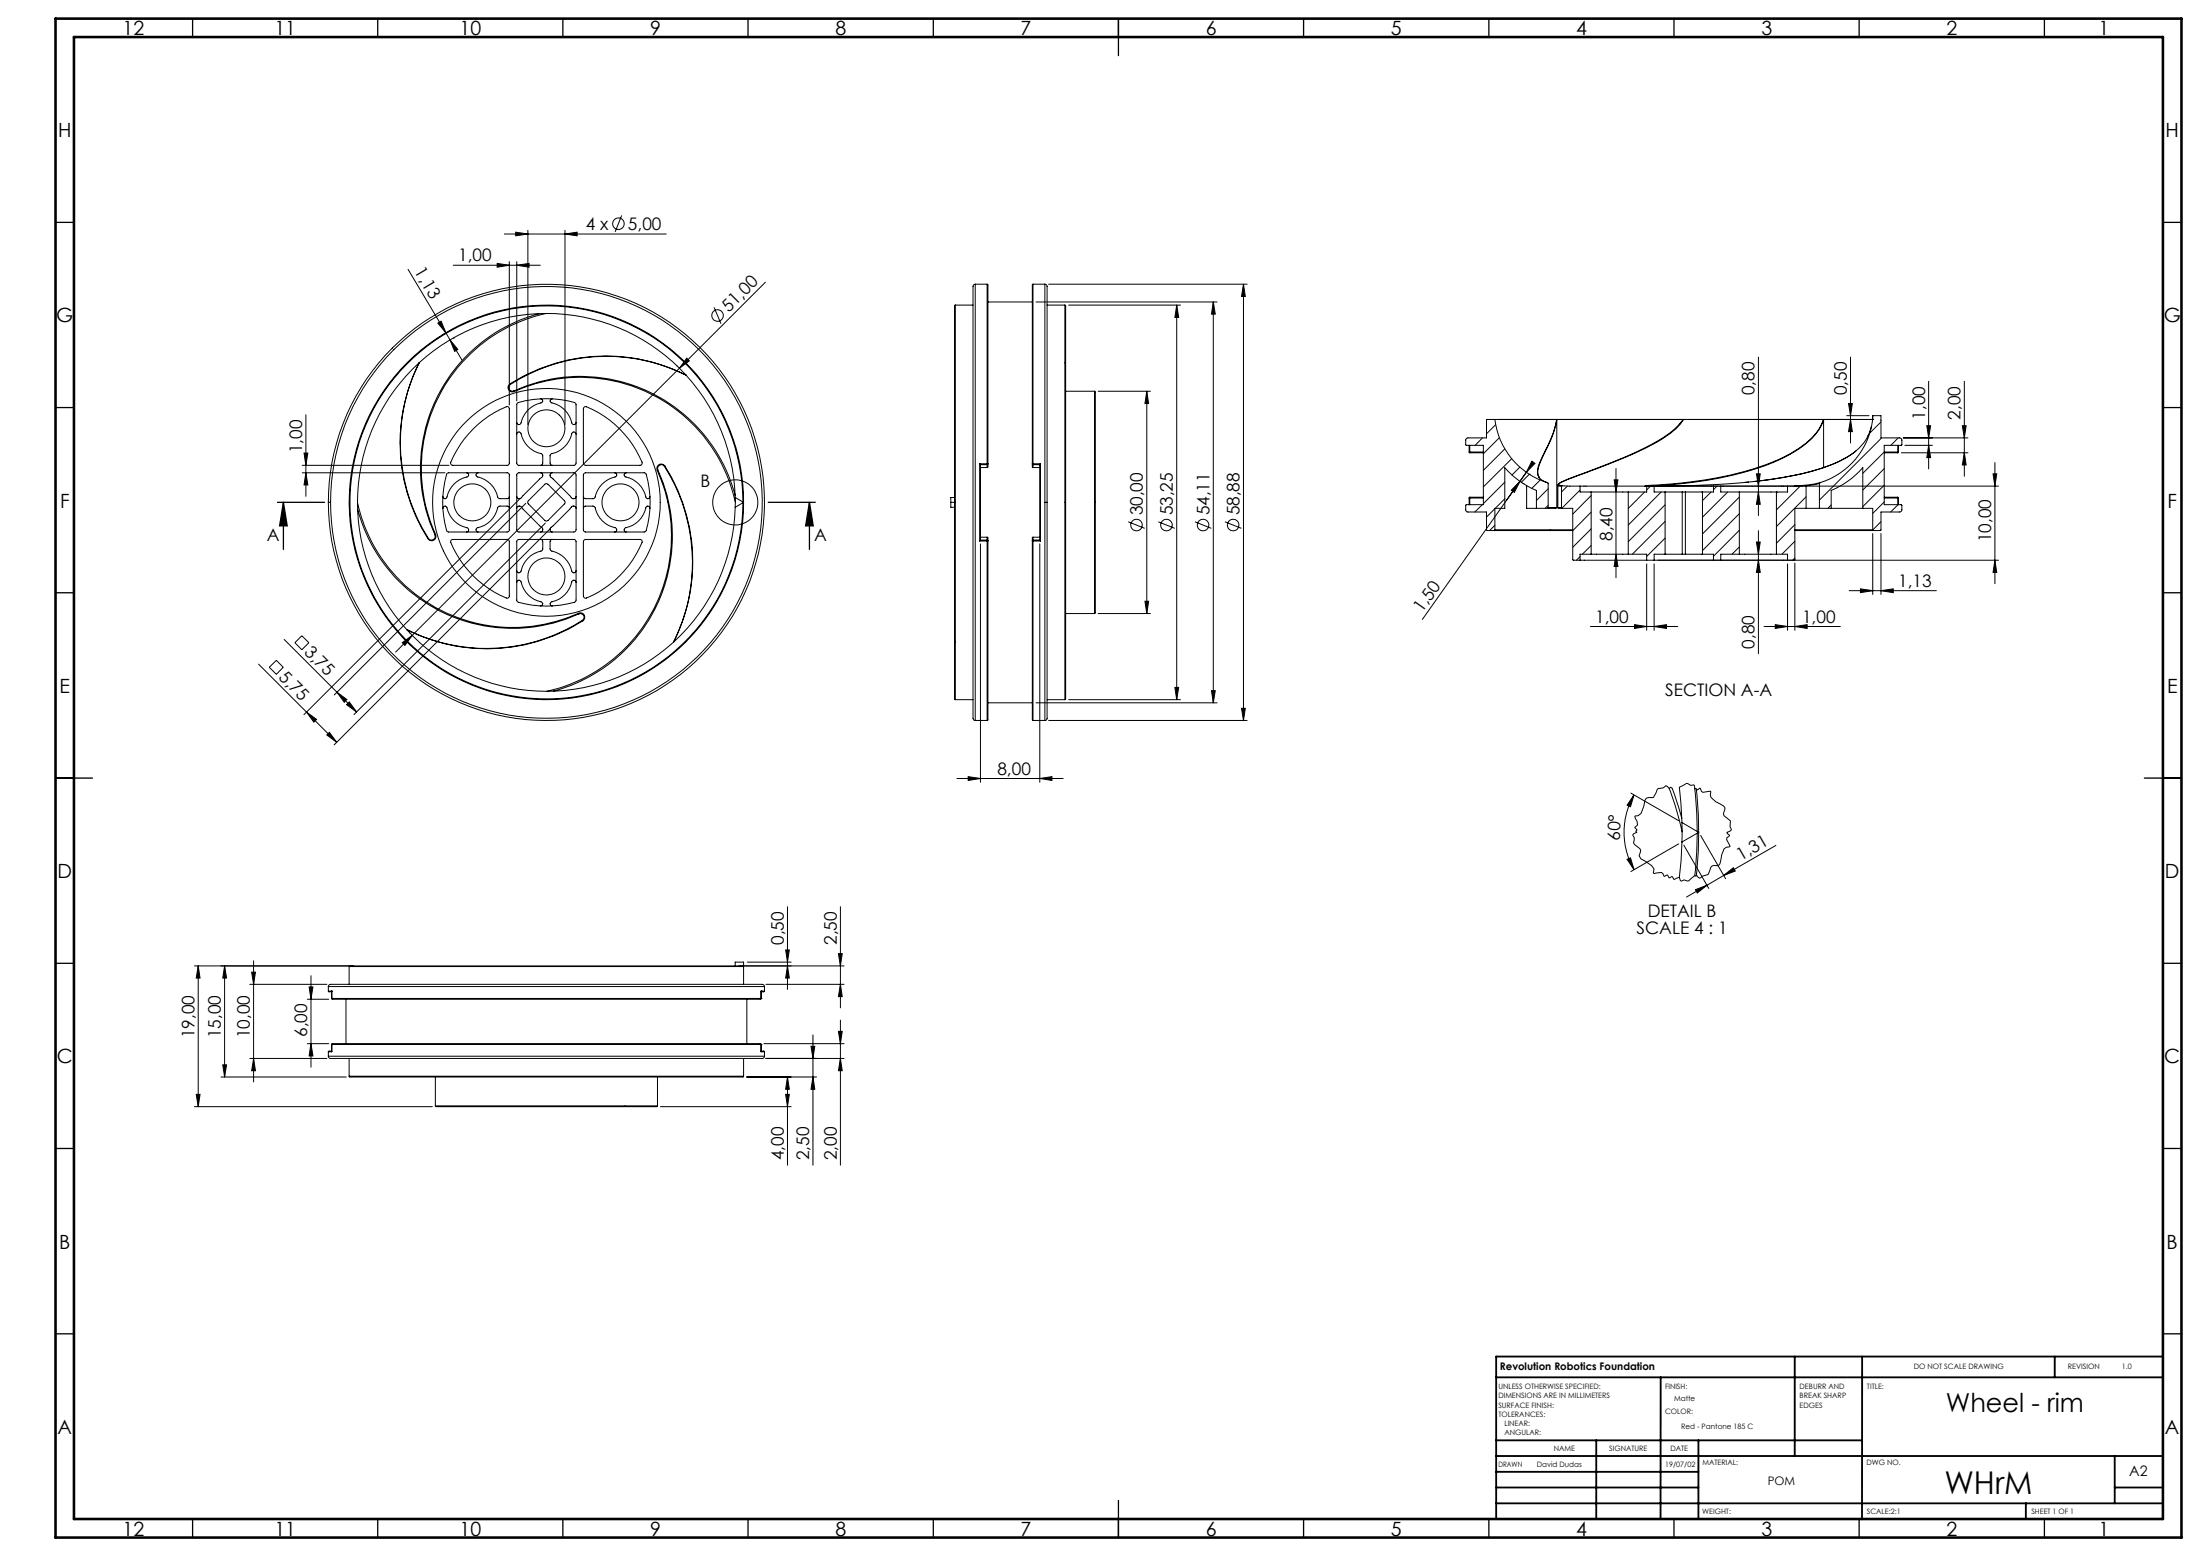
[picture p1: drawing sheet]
<svg xmlns="http://www.w3.org/2000/svg" width="594mm" height="420mm" viewBox="0 0 594 420" stroke-linecap="round" stroke-linejoin="round" font-family="sans-serif">
<g fill="none" stroke="#000" stroke-width=".27">
<path d="M167.9 58.2l-1.8 4.4M110.2 72.7l10.2 17.1M122.4 71.6h23.5M134.2 71.1l3.3 .5-3.3 .5zM136.2 63.2h43.7M137.5 70.6v38.7M139.2 62.7l3.3 .5-3.3 .5zM139.5 71.6l3.3-.5v1zM139.5 70.6v37.6M142.5 62.2v52.4M152.5 63.2l3.3-.5v1zM152.5 62.2v52.4"/>
<path d="M206.7 76.2l-95.4 95.3M263.3 76.7l-.4 .2-.2 .4v116.6l.2 .4 .4 .2M263.3 76.7v117.8M263.3 76.7h3.2M266.5 76.7l.2 .2v48.3M266.5 76.7v48.5M278.9 76.7l-.2 .2v48.3M278.9 76.7v48.5M278.9 76.7h3.2M282.1 76.7l.4 .1 .2 .4v58.4M282.1 76.7v58.9M283.1 76.7h53.6"/>
<path d="M335.7 76.7l.5 3.3h-1zM335.7 76.7v117.8M113.2 97.9a51.1 51.1 0 0 0-16.7 37.8M113.2 97.9a48.1 48.1 0 0 0 2.3 47.5M113.2 97.9a47.9 47.9 0 0 0 2.5 47.4M118.2 87.2l.9-.5 1.3 3.1zM119.5 90.3h.1M120.4 89.8l1.1 1.9M121.5 91.7l2.1 2.6-.8 .5zM121.5 91.7l3.2 5.5M122.4 91.2h.1M145.7 84.6a43.2 43.2 0 0 0-28.3 59.8"/>
<path d="M147.5 84.6a42.9 42.9 0 0 0-29.9 59.7M147.5 84.6a51 51 0 0 1 37.7 16.7M147.5 84.6a51 51 0 0 0-34.3 13.3M182.7 98.7l.2 .1M185.4 96.7l.7 .7-2.7 2zM192.8 83l1.9 4.4M257.9 82.4l-.2 .1v53.1h.2M257.9 82.4v53.2M257.9 82.4h4.8M266.7 81.5h12M279.7 81.5h48.9M282.7 82.4h4.8"/>
<path d="M287.5 82.4l.2 .1v53.1M287.5 82.4v53.2M288.5 82.4h30.2M317.7 82.4v106.5M317.7 82.4l.5 3.3h-1zM327.6 81.5l.5 3.3h-1zM327.6 81.5v108.2M474.8 96.4v42.8M499.6 96.4v23.2M82.6 112v22M127.7 115.8a23.4 23.4 0 0 1 9.4-6l.4 .4-.1 15.1-.3 .3h-14.8a.64 .64 0 0 1-.6-.8 28.1 28.1 0 0 1 6-9zM137.7 103.6a1.19 1.19 0 0 0-.4 1.6 1.19 1.19 0 0 0 1.6 .5"/>
<path d="M137.7 103.6l.1 .1M137.8 103.7a1 1 0 0 0-.3 1.4 1 1 0 0 0 1.3 .4M138.8 105.5l.1 .2M138.8 105.5a43.2 43.2 0 0 1 59.7 28.2M138.9 105.7a42.9 42.9 0 0 1 59.6 29.8M139.5 117.2a.59 .59 0 0 1 .5-.6 .59 .59 0 0 1 .7 .5 7.6 7.6 0 0 0 5.7 5.5l.1 2.4-.1 .4-.5 .2M139.7 108.8a26.3 26.3 0 0 1 15.7 0l.1 .4v15.8l-.1 .4-.4 .2h-15l-.5-.5v-16zM145.9 107.7a.55 .55 0 0 1 .6 .4 .55 .55 0 0 1-.4 .6 8 8 0 0 0-5.6 5.8l-.6 .1-.4-.6M149.2 107.7a.55 .55 0 0 0-.7 .4 .55 .55 0 0 0 .5 .6 7.8 7.8 0 0 1 5.6 5.8l.6 .1 .3-.6M155.5 117.2a.59 .59 0 0 0-.5-.6 .59 .59 0 0 0-.6 .5 7.6 7.6 0 0 1-5.7 5.5l-.2 2.4 .2 .4 .4 .2M157.8 109.8h.1a26.5 26.5 0 0 1 15.5 15.3l-.2 .4-.4 .1h-14.8l-.3-.2-.2-.4v-14.7zM185.2 101.3a48 48 0 0 0-47.5 2.3"/>
<path d="M185.2 101.3a51.1 51.1 0 0 1 13.3 33M185.3 101.3a47.9 47.9 0 0 0-47.5 2.4M287.7 105.6h7.8M295.5 105.6l.2 .2v29.8M295.5 105.6v30M296.5 105.6h14.1M309.6 105.6l.5 3.3h-1zM309.6 105.6v60M400.3 118.2l-2 2M403.6 113.2l-2.2 .1v4.9h-5.1l-.3 .1-.3 .4 .2 1.5h4.6v16h-4.6l-.2 1.5 .5 .5h5.2v4.9l2 .1M403.6 113.2a20.4 20.4 0 0 0 14.3 17.1M403.6 113.2h16.7"/>
<path d="M403.8 114.6l-2.4 2.5M404.6 113.2h96M404.8 118.1l-4.3 4.4M420.3 113.2v.1M420.3 113.2h34.3M420.3 113.2a42.6 42.6 0 0 1-4.2 10.9 4.7 4.7 0 0 0-.5 4.8M420.3 113.3a35 35 0 0 1-3.8 10.2 6.7 6.7 0 0 0-1 5.2l.1 .2M420.3 113.3v23.7M454.6 113.2l-.2 .1a22.9 22.9 0 0 1-8.6 6.7 229.4 229.4 0 0 1-22.9 9.5 3.4 3.4 0 0 0-2.3 1.5M454.6 113.2a23.9 23.9 0 0 1-10.3 7.7 344.9 344.9 0 0 1-22.8 9.3l-.5 .3-.1 .4 .9 .2M454.6 113.2h37.7M492.3 113.2a14.8 14.8 0 0 1-6.6 7.9 55.4 55.4 0 0 1-18.6 7.2l-10.1 1.7-6.4 .7-5.8 .3"/>
<path d="M492.3 113.2l.1 .1M492.4 113.3a16.6 16.6 0 0 1-7.9 8.6 60.3 60.3 0 0 1-20.2 7.1 136 136 0 0 1-19.1 2.2M492.4 113.3v12.9M498.6 112.2h6M499.1 108.9h1l-.5 3.3zM499.6 113.2l.5 3.3h-1zM505.2 115.2a14.1 14.1 0 0 1-8.2 9.1 64.2 64.2 0 0 1-19.3 5.2l-6.7 .7M505.6 112.2h2.3v6h5l.6 .5-.1 1.5h-4.7v16h4.7l.1 1.5-.5 .5h-5.1v4.9l-2.1 .1M505.6 113.2a20.4 20.4 0 0 1-14.2 17.1M505.6 113.2h.1M505.6 112.2v1h-13.3M505.6 112.2v1"/>
<path d="M507.9 113.9l-3.1 3M508 118.2l-16.8 16.8M512.5 118.2l-2 2M513.9 118.2h17.5M520.2 114.9h1.1l-.6 3.3zM520.7 102.9v23.7M529.8 114.9h1.1l-.5 3.3zM530.4 102.9v25.7M81.6 125.6h39.6M81.6 127.6h38.6M82.1 122.3h1l-.5 3.3zM82.6 127.6l.5 3.3h-1z"/>
<path d="M88.7 135.6h.6M96.5 135.7a42.9 42.9 0 0 0 59.7 29.8M96.5 135.7a51.3 51.3 0 0 0 13.3 34.3M96.6 137.5a43.3 43.3 0 0 0 59.7 28.2M119.6 137.2a.55 .55 0 0 1 .5-.6 .55 .55 0 0 1 .6 .5 7.6 7.6 0 0 0 5.7 5.5v.8l-.5 .2M120.8 127.7l16.3-.1 .4 .5-.1 15.3-.3 .2-16.3-.1a25.1 25.1 0 0 1 0-15.8zM125.9 127.6a.57 .57 0 0 1 .6 .5 .57 .57 0 0 1-.5 .6 7.8 7.8 0 0 0-5.5 5.8l-.3 .1a.56 .56 0 0 1-.6-.6M129.1 127.6a.57 .57 0 0 0-.6 .5 .57 .57 0 0 0 .5 .6 8 8 0 0 1 5.6 5.8l2.5 .1 .3-.2 .1-.4M137.5 137.2l-.1-.3-.3-.3-2.5 .2a7.8 7.8 0 0 1-5.9 5.8l-.1 .8 .5 .2M139.5 137.2a.81 .81 0 0 1 .9-.6 .81 .81 0 0 1 .7 .7l4.7 4.7a.82 .82 0 0 1 .7 .7 .82 .82 0 0 1-.6 .9M139.7 127.8l.3-.2h15l.4 .2 .1 .4-.1 15.2-.4 .2h-15l-.3-.2-.2-.3v-15zM140.5 134.5l-58.4 58.4"/>
<path d="M142 135.9l-51.8 51.7M142.6 135.3l4.6-4.6 .4-.2 4.8 4.7 .2 .5-4.6 4.8-.5 .2-.3-.1-4.6-4.7zM145.9 127.6a.84 .84 0 0 1 .6 .9 .84 .84 0 0 1-.7 .7l-4.7 4.7a.81 .81 0 0 1-.7 .7 .81 .81 0 0 1-.9-.6M149.1 127.6a.84 .84 0 0 0-.5 .9 .84 .84 0 0 0 .7 .7l4.7 4.7a.81 .81 0 0 0 .7 .7 .81 .81 0 0 0 .8-.6M155.5 137.2a.85 .85 0 0 0-.9-.6 .85 .85 0 0 0-.7 .8l-4.7 4.6a.82 .82 0 0 0-.6 .8 .82 .82 0 0 0 .5 .8M157.5 137.2l.1-.3 .4-.3 2.5 .2a7.8 7.8 0 0 0 5.9 5.8v.8l-.5 .2M157.6 127.9l.4-.3 16.3 .1a25.1 25.1 0 0 1 0 15.8l-16.3 .1-.3-.2-.2-.4zM165.9 127.6a.57 .57 0 0 1 .6 .5 .57 .57 0 0 1-.4 .6 8 8 0 0 0-5.6 5.8l-2.5 .1-.4-.2-.1-.4M169.1 127.6a.57 .57 0 0 0-.6 .5 .57 .57 0 0 0 .5 .6 7.8 7.8 0 0 1 5.6 5.8l.3 .1a.56 .56 0 0 0 .6-.6M175.5 137.2a.55 .55 0 0 0-.5-.6 .55 .55 0 0 0-.6 .5 7.6 7.6 0 0 1-5.7 5.5l-.1 .6 .5 .4M177.4 126.9a42.9 42.9 0 0 1-29.8 59.7M177.6 126.8l-.2 .1"/>
<path d="M177.6 126.8a43.2 43.2 0 0 1-28.2 59.8M179.4 125.9a47.9 47.9 0 0 1 2.4 47.4M179.4 125.9a1.01 1.01 0 0 0-1.3-.3 1.01 1.01 0 0 0-.5 1.2M179.5 125.8a48 48 0 0 1 2.4 47.5M179.5 125.8a1.2 1.2 0 0 0-1.6-.4 1.2 1.2 0 0 0-.5 1.5M179.5 125.8l-.1 .1M198.5 134.3v2.6M198.5 136.9a50.9 50.9 0 0 1-16.6 36.4M198.5 134.3l2.3 1.3M200.6 135.5a53 53 0 0 0-78.8-46.4 53 53 0 0 0-2.3 91.4 53 53 0 0 0 81-42.3l.1-2.5M200.8 135.6l-2.3 1.3M256.7 135.6h1.2"/>
<path d="M257.7 134.3h-1v2.6h1M257.9 135.6l-.2 .1v53.1l.2 .1M257.9 135.6v53.3M264.5 125.2v20.8M264.5 125.2l.2 .2M264.5 125.2h2M264.7 125.4v20.4M264.7 125.4h1.8M264.7 126.2h1.8M266.5 125.2v.2M266.5 125.2h.2M266.5 125.4v.8"/>
<path d="M266.7 125.2l-.2 .2M266.7 125.2v.8l-.2 .2M278.7 125.2l.2 .2M278.7 125.2v.9l.2 .1M278.9 125.2v.2M278.9 125.2h-.2M278.9 125.2h2M278.9 125.4h1.8M278.9 126.2h1.8M278.9 125.4v.8M280.7 125.4v20.4M280.9 125.2v20.8"/>
<path d="M280.9 125.2l-.2 .2M282.1 135.6h.6M282.1 135.6v58.9M282.7 135.6v58.4l-.2 .4-.4 .1M287.5 135.6h.2M287.5 135.6v53.3M287.7 135.6v53.1l-.2 .2M295.5 135.6v30M295.5 135.6h.2M295.7 135.6v29.8l-.2 .2M396.7 122l.2 .2M396.7 134.4h.1"/>
<path d="M396.7 122h.1M396.7 120.2v1.8M396.7 134.4v1.8M396.8 122l.1 .2M396.8 120.2v1.8M396.8 134.4v1.8M396.8 134.4h3.7M396.8 122h3.7M396.9 134.2l-.2 .2M396.9 134.2l-.1 .2M396.9 122.2h3.6M396.9 134.2h3.6"/>
<path d="M400.2 136.2l-2 2M403.6 137.3l-2.2 2.3M406.3 121.2l-5.8 5.7M406.3 130.2l-5.8 5.7M406.3 134.6l-2.6 2.6M408.2 123.8l-7.7 7.6M410.4 126.1l-2.2 2.1M410.4 129.9l-1.5 3-.8-.6zM411.2 130.5h.1M412.1 127.5l-5.4 7.6M412.1 127.5l-28.1 39.7M412.2 131.1v6.1h2.6"/>
<path d="M412.9 128l-2.2 2.2M412.9 128h.1M413.6 124.5l.8 .6-2.3 2.4zM414.8 137.2v-4.8a23.1 23.1 0 0 1-8.5-6.2v11h-2.7v5.8M414.8 137.2h3M415.4 128.6l.3 .4M415.6 128.9l.6 .6 1.7 .8M415.9 129.6l-2.3 2.2M417.9 130.3l.1 .1v6.6M418 131.9l-3.2 3.2M418 136.4l-.8 .8M418 137l-.2 .2"/>
<path d="M418 137h2.3M420.3 137l-.4 .2h-2.1M420.6 137l.1 .2h1.1M420.6 131l1 .3v5.7M420.6 137h1M420.6 131v6M421.6 137l.2 .2M421.6 131.1h.2M421.8 131.1l-.2 .2M421.8 131.1l4.8 .1M421.8 137.2h2.8v13.9l2 .1M423.2 131.2l-1.6 1.6"/>
<path d="M426.6 132.3l-4.9 4.9M426.6 131.2h18M426.6 131.2v1.6h3M429.6 138.2l-5 5h-21.2M429.6 133.8l-5 5M429.6 132.8h10M429.6 132.8v16.8M435.8 129.5h1l-.5 3.3zM436.3 126.5v29.4M439.6 132.8v16.8M444 132.8l-4.4 4.4M444.6 131.2v1.6h-5"/>
<path d="M444.8 131l.1 .2M445.6 131.2l-1 1M447.2 131.2h-.6v1.6h3M448.5 132.8l-8.9 8.9M449.6 136.3l-10 9.9M449.6 132.8h4.6M449.6 132.8v16.8M454.2 132.8h.8M454.2 132.8v16.8M455 132.8h4.7M455 132.8v16.8M459.7 132.8v16.8"/>
<path d="M462 132.8l-2.3 2.3M462 131.2h.6v1.6h-2.9M463.6 131.2l-1 1M465.2 131.2h-.6v1.6h5M466.5 132.8l-6.8 6.8M469.6 134.2l-9.9 9.9M469.6 138.7l-9.9 9.9M469.6 132.8h10M469.6 132.8v16.8M471 130.2a284.3 284.3 0 0 1-26.7 .9l.5-.1M472.1 130.1l-1.1 .1M474.2 127.9h1.1l-.5 3.3z"/>
<path d="M474.8 132.8l.5 3.3h-1.1zM479.6 132.8v16.8M480 132.8l-.4 .4M481 131.2h1.6v1.6h-3M486.1 131.2l-6.5 6.4M486.6 131l-.1 .2M486.6 131l-2.2 .2h1.4M487.4 131.1h.1M487.4 131.1l-2 .1M487.4 131.1l.2 .2M487.6 131.3h.1M487.6 134.1l-8 8"/>
<path d="M487.6 137.2h3.6M487.6 137.2h-3v13.9l-.2 .1M487.6 131.3v5.9M491.2 130.5l-3.7 .6M491.2 137.2h3.2M491.2 130.5v6.7M491.4 130.3l-4.8 .7M491.4 130.3l-.2 .2M491.5 130.3l-.3 .2M494.4 136.3l-.9 .9M494.4 137.2v-4.8a23.1 23.1 0 0 0 8.6-6.2v11M494.4 137.2h8.6"/>
<path d="M501.1 121.7a29.3 29.3 0 0 1-11.5 5.4l-7.8 1.7-8.3 1.2M503 137.2h2.6v5.8M508.7 126.5l-5.7 5.8M508.7 131l-5.7 5.8M508.7 135.5l-3.1 3.1M508.7 122.2h3.7M508.7 134.2h3.7M508.7 134.4h3.7M512.4 134.2l.2 .2M512.4 134.2v.2M512.4 122v.2M512.4 134.4h.2"/>
<path d="M512.4 122h.2M512.4 122h-3.7l-5.7 5.8M512.4 120.2v1.8M512.4 134.4v1.8M512.5 136.2l-2 2M512.6 122l-.2 .2M512.6 120.2v1.8M512.6 134.4v1.8M513.4 122.2h18M514.3 120.2h7.5M520.7 120.2l.6 3.3h-1.1zM530.4 122.2l.5 3.3h-1.1z"/>
<path d="M538.1 127.9h1l-.5 3.3zM538.6 124.9v32.7M539.6 131.2h-95M115.7 145.3l-.2 .1M117.4 144.4a1.01 1.01 0 0 1-.4 1.2 1.01 1.01 0 0 1-1.3-.3M117.6 144.3l-.2 .1M117.6 144.3a1.19 1.19 0 0 1-.5 1.5 1.19 1.19 0 0 1-1.6-.4M121.8 145.8l.3-.2h15l.3 .3 .1 15a.56 .56 0 0 1-.8 .5 27.5 27.5 0 0 1-15-15.3zM139.5 157.2a.59 .59 0 0 1 .5-.6 .59 .59 0 0 1 .7 .5 7.4 7.4 0 0 0 5.7 5.5l.1 .6-.6 .4M139.7 145.8l.3-.2h15l.4 .3 .1 16.1-.1 .4a25.7 25.7 0 0 1-15.7 0l-.2-.3v-16zM145.9 145.6l.5 .2 .1 .4v2l-.2 .4a7.6 7.6 0 0 0-5.8 5.9l-.6 .1-.4-.6M147.2 141.2l-51.6 51.7"/>
<path d="M148.7 142.6l-58.5 58.5M149.1 145.6l-.4 .2-.2 .4v2.1l.2 .3a7.5 7.5 0 0 1 5.9 5.9l.6 .1 .3-.6M155.5 157.2a.59 .59 0 0 0-.5-.6 .59 .59 0 0 0-.6 .5 7.4 7.4 0 0 1-5.7 5.5l-.1 .3a.56 .56 0 0 0 .6 .7M157.6 145.9l.4-.3h14.8a.59 .59 0 0 1 .6 .8 26.8 26.8 0 0 1-15.5 15l-.4-.5zM264.5 146h2M264.7 146.8v64.4M264.7 145.8l-.2 .2M264.7 145.8h1.8M264.7 145h1.8M266.5 145.8v.2M266.5 145.8l.2 .2M266.5 145l.2 .2v.8"/>
<path d="M266.5 146v48.5M266.5 145v.8M266.7 146v48.3l-.2 .2M266.7 146h-.2M278.7 146v48.4l.2 .1M278.7 146h.2M278.9 145.8v.2M278.9 145.8l-.2 .2M278.9 145l-.2 .1v.9M278.9 146v48.5M278.9 146h2M278.9 145.8h1.8"/>
<path d="M278.9 145v.8M278.9 145h1.8M280.7 146.8v64.4M280.7 145.8l.2 .2M304.6 140.8l4.5 1.8M312.7 140.8l4.5 1.8M322.6 140.8l4.5 1.8M330.7 140.8l4.5 1.8M403.6 141.8l-1.4 1.4M403.6 143l-.2 .2M403.6 143h21M426.6 150.2l-1 1"/>
<path d="M429.6 142.8l-5 4.9M429.6 147.2l-2.4 2.4M429.6 149.6h10M429.6 149.6h-3v1.6M436.3 149.6l.5 3.3h-1zM439.6 149.6h5v1.6M444.6 152.2v17.9M446.6 152.2v17.9M449.6 140.7l-8.9 8.9M449.6 145.3l-5 4.9M449.6 149.6h4.6M449.6 149.6h-3v1.6"/>
<path d="M454.2 149.6h.8M455 149.6h4.7M459.7 149.6h2.9v1.6M469.6 143.1l-7 7.1M469.6 147.7l-2 1.9M469.6 149.6h10M469.6 149.6h-5v1.6M474.2 146.3h1.1l-.5 3.3zM474.8 151.2l.5 3.3h-1.1zM474.8 143.2v33.2M479.6 149.6h3v1.6h-1.1M482.6 152.2v17.9"/>
<path d="M484.6 141.6l-5 5M484.6 146.1l-3.5 3.5M484.6 150.6l-.6 .6M484.6 152v18.1M484.6 143.2h21.2M484.6 143h21M499.3 159.4h23.5M502.3 158.9l3.3 .5-3.3 .6zM505.6 144v16.5M505.6 143l.2 .2M507.9 140.8l-2.3 2.3M507.9 159.4l3.3-.5v1.1z"/>
<path d="M507.9 144v16.5M538.6 151.2l.5 3.3h-1zM539.6 151.2h-113M69.8 179.3l13 12.9M76.7 172.6l14.3 14.2M81.5 171.6l1.9 1.9-1.9 1.9-1.9-1.9zM108.6 173.5l2.7-2-2 2.7zM109.8 170a51.1 51.1 0 0 0 37.8 16.6M110.6 170.8l.2 .2M111.3 171.5l-4.5 4.5M156.2 165.5l.1 .2M156.2 165.5a1.17 1.17 0 0 1 1.6 .5 1.17 1.17 0 0 1-.5 1.6"/>
<path d="M156.3 165.7a.99 .99 0 0 1 1.3 .4 .99 .99 0 0 1-.4 1.3M157.2 167.4a48.1 48.1 0 0 1-47.4 2.5M157.2 167.4l.1 .2M157.3 167.6a47.9 47.9 0 0 1-47.5 2.4M181.9 173.3a51 51 0 0 1-34.3 13.3M287.7 165.6h7.8M296.5 165.6h14.1M309.1 162.3h1l-.5 3.3zM429.4 169.1h23.6M441.3 168.6l3.3 .5-3.3 .5zM446.6 169.1l3.3-.5v1zM476.3 169.1h20.6"/>
<path d="M479.3 168.6l3.3 .5-3.3 .5zM484.6 169.1l3.3-.5v1zM72.7 180.1l1.9-1.9 1.9 1.9-1.9 1.9zM82.8 192.2l8.1 8.2M82.8 192.2l2.7 2-.8 .7zM88.2 198.4l.7-.7 2 2.7zM91 186.8l2.7 2-.7 .8zM91 186.8l5.3 5.4M94.3 189.5l2 2.7-2.7-2zM257.9 188.9h4.8M263.3 194.5h3.2M266.7 189.7h12"/>
<path d="M278.9 194.5h3.2M279.7 189.7h48.9M282.7 188.9h4.8M283.1 194.5h53.6M288.5 188.9h30.2M317.2 185.5h1l-.5 3.4zM327.1 186.4h1l-.5 3.3zM335.2 191.2h1l-.5 3.3zM258.4 210.1h28.7M261.4 209.6l3.3 .5-3.3 .6zM280.7 210.1l3.3-.5v1.1zM440.3 214.1l12.9 7.4"/>
<path d="M441.2 214.6l-1 3.2-.9-.5zM441.2 214.6a20.2 20.2 0 0 0 0 20.1M450.7 213l1.6 4.3 1.9 7.2M457.6 213l.5 6.4 .2 5M458 213.1l.5 6.6 .1 5M439.3 232l.9-.5 1 3.2zM453.2 227.8l-12.9 7.4M454.1 220.9l-2.6-8.1-.5-.3-.3 .5-.9-.9-.7 .5-1.3 .2-.3 .3-1.1 2.2h-1.4l-.5 .2-.4 .6-.3 1.5-.7 2-.8 .6-.9 .2 .6 1.3 .1 1-.7 .6 .6 .7-.3 .4 .3 .3-1.1 .5 .4 .9-.3 1.4 2 2-.4 1.5 .5 .9 2.8 1.8 .7 .8-.1 1.2 2.1-.2 .4 .3 .3 .7 .8-.3 .5 .7 .9-.3 .6 .8 1.3-.6 .3 .8 .3 .2 .7-.3 1 .3 .3-.1 1.6-1.4 .3 .2 .1-.3 1 .8a2.81 2.81 0 0 1 2.2-.9l.7-2 .3-.3 1.5-.1 .4-.2 .3-.4 .5-2.4 .6-1.6 .7-.4 .9-.2-.9-1.9 .1-.5 .7-.6-.7-.6v-.2l1.2-.7a2.6 2.6 0 0 1-.3-2.4l-1.6-1.3-.3-.4 .4-1.5-.3-.8-2.1-1.2-1.3-1.2-.2-.7 .1-.9-2.1 .3-.4-.3-.4-.9-.7 .5-.5-.4-.2 .2-.2-1.1a1.62 1.62 0 0 1-1.8-.5l-2.2 1.1 .7 9.5M454.1 222v5.3M454.1 227.3l-.7 9.5M454.1 222l4.5 2.7M454.6 228.1l6.8 11.7"/>
<path d="M458.3 224.9l-.2 5-.5 6.4M458.6 224.7l-.1 5.2-.5 6.3M458.6 224.7l-4.5 2.6M459.2 225.5l6.7 11.7M460.9 239l-5.5 3.1M465.4 236.3l-4.5 2.7M465.4 236.3l2.6-2.1 .5 .9zM479.5 228.2l-14.1 8.1M68.5 259.3v32.7M201.8 259.7h11.8M212.1 256.4h1l-.5 3.3zM212.6 244.7v22.4"/>
<path d="M226.4 257.4h1l-.5 3.3zM226.9 244.7v27.3M457.8 240.2l3.1-1.2-2.6 2zM53.5 260.7l.5 3.3h-1zM53.5 260.7v38M60.6 260.7l.6 3.3h-1.1zM60.6 260.7v30M67.5 265.7h20.8M67.9 262.4h1.1l-.5 3.3zM83 269.7h5.8M83.5 266.4h1l-.5 3.3zM84 263.4v24.7"/>
<path d="M88.7 266.3l.2-.5 .4-.1h116.5l.4 .2 .2 .4M88.7 267.5l.1 .2h.8M88.7 266.3h117.7M88.7 267.5h.9M88.7 266.3v1.2M89.6 269.5l.1 .2h115.6l.2-.2M89.6 269.5h115.9M89.6 267.5h.1M89.6 269.5h.1M89.6 267.5v2M93.4 269.7v12M94.3 260.9v4.8"/>
<path d="M94.3 260.8l106.4-.1 .1 .2zM95.5 260.7h-43M198.5 260.7v-1h2.3v6M201.6 269.7v12M205.5 267.5h.1M205.5 267.5h.9M205.5 269.5h.1M205.5 267.5v2M206.4 267.5l-.1 .2h-.8M206.4 266.3v1.2M206.8 265.7h21.1M212.6 260.7l.5 3.3h-1z"/>
<path d="M219.5 279.3v35.2M226.4 278.4h1l-.5 3.3zM226.9 265.7l.5 3.3h-1zM226.9 275.4v39.1M227.9 260.7h-28.4M52.5 298.7h64.2M53 295.4h1l-.5 3.3zM59.7 290.7h33.8M60.1 287.4h1.1l-.6 3.3zM67.5 285.7h20.8M68.5 285.7l.5 3.3h-1.1zM83 281.7h5.8"/>
<path d="M84 281.7l.5 3.3h-1zM88.7 285.1l.2 .5 .2 .1h116.8l.4-.2 .1-.4M88.7 285.1h117.7M88.7 283.9v1.2M89.6 281.9l.1-.2h115.7l.1 .2M89.6 283.7h-.8l-.1 .2M89.6 281.9h115.9M89.6 281.9v2h-.9M89.6 281.9h.1M94.3 290.5l.1 .2h106.3l.1-.2M94.3 290.5h106.5M94.3 285.7v4.8"/>
<path d="M117.5 298.5l.2 .2h59.7l.1-.2M117.5 298.5h60M117.5 290.7v7.8M177.5 290.7v7.8M178.3 298.7h35.3M200.8 285.7v4.8M201.6 290.7h18.9M205.5 283.7h.8l.1 .2M205.5 281.9v2h.9M205.5 281.9h.1M206.3 281.7h21.6M206.4 283.9v1.2"/>
<path d="M206.8 285.7h21.1M212.1 295.4h1l-.5 3.3zM212.6 290.7l.5 3.3h-1zM212.6 290.7v23.8M219 282.4h1l-.5 3.3zM219.5 290.7l.5 3.3h-1zM226.9 285.7l.5 3.3h-1z"/>
<circle cx="167" cy="60.4" r="1.56"/>
<circle cx="193.8" cy="85.2" r="1.56"/>
<circle cx="147.5" cy="115.6" r="5"/>
<circle cx="127.5" cy="135.6" r="5"/>
<circle cx="147.5" cy="135.6" r="53.2"/>
<circle cx="147.5" cy="135.6" r="58.3"/>
<circle cx="147.5" cy="135.6" r="58.9"/>
<circle cx="147.5" cy="135.6" r="30.7"/>
<circle cx="167.5" cy="135.6" r="5"/>
<circle cx="198.5" cy="135.6" r="6.1"/>
<circle cx="147.5" cy="155.6" r="5"/>
<circle cx="306.9" cy="141.7" r="1.56"/>
<circle cx="315" cy="141.7" r="1.55"/>
<circle cx="324.8" cy="141.7" r="1.55"/>
<circle cx="332.9" cy="141.7" r="1.55"/>
</g>
<g fill="none" stroke="#000" stroke-width=".35">
<path d="M52 5v5M102 5v5M152 5v5M202 5v5M252 5v5M302 5v10M352 5v5M402 5v5M452 5v5M502 5v5M552 5v5M15 60h5"/>
<path d="M584 60h5M15 110h5M584 110h5M74.9 135.6h12.7M76.5 135.6l1 6.3h-2zM76.5 135.6v12.7M207.4 135.6h12.7M218.5 135.6l1.1 6.3h-2.1zM218.5 135.6v12.7M15 160h5M584 160h5M15 210h10"/>
<path d="M579 210h10M15 260h5M584 260h5M15 310h5M584 310h5M15 360h5M584 360h5M52 410v5M102 410v5M152 410v5M202 410v5M252 410v5"/>
<path d="M302 405v10M352 410v5M402 410v5M452 410v5M502 410v5M552 410v5"/>
</g>
<g fill="none" stroke="#000" stroke-width=".5">
<path d="M404 371.8h180M448.4 371.8l-.1 38.3M484.6 366.2v26.8M502.8 366.2l-.1 43.9M554.8 366.2v5.6M584 366.2h-180v43.8M404 388.8h98.8M404 397.3h54.6M404 393h180M431 388.8v21.2M458.6 388.8v21.2M571 393v12.8"/>
<path d="M404 405.8h180M404 401.5h54.6M547 405.8v4.2M571 401.5h13"/>
</g>
<path d="M15 5h574v410h-574zM20 10h564v400h-564z" fill="none" stroke="#000" stroke-width=".7"/>
<g fill="#000">
<path d="M134.2 71.1l3.3 .5-3.3 .5zM139.5 71.6l3.3-.5v1zM261.4 209.6l3.3 .5-3.3 .6zM280.7 210.1l3.3-.5v1.1zM502.3 158.9l3.3 .5-3.3 .6zM507.9 159.4l3.3-.5v1.1zM479.3 168.6l3.3 .5-3.3 .5zM484.6 169.1l3.3-.5v1z"/>
<path d="M139.2 62.7l3.3 .5-3.3 .5zM152.5 63.2l3.3-.5v1z"/>
<path d="M121.5 91.7l2.1 2.6-.8 .5zM118.2 87.2l.9-.5 1.3 3.1z"/>
<path d="M82.1 122.3h1l-.5 3.3zM82.6 127.6l.5 3.3h-1zM67.9 262.4h1.1l-.5 3.3zM68.5 285.7l.5 3.3h-1.1zM226.4 257.4h1l-.5 3.3zM226.9 265.7l.5 3.3h-1zM309.6 105.6l.5 3.3h-1zM309.1 162.3h1l-.5 3.3zM335.7 76.7l.5 3.3h-1zM335.2 191.2h1l-.5 3.3zM327.6 81.5l.5 3.3h-1zM327.1 186.4h1l-.5 3.3zM538.1 127.9h1l-.5 3.3zM538.6 151.2l.5 3.3h-1zM435.8 129.5h1l-.5 3.3zM436.3 149.6l.5 3.3h-1zM474.2 146.3h1.1l-.5 3.3zM474.8 151.2l.5 3.3h-1.1zM499.1 108.9h1l-.5 3.3zM499.6 113.2l.5 3.3h-1z"/>
<path d="M218.5 135.6l1.1 6.3h-2.1zM76.5 135.6l1 6.3h-2z"/>
<path d="M410.4 129.9l-1.5 3-.8-.6zM413.6 124.5l.8 .6-2.3 2.4z"/>
<path d="M474.8 132.8l.5 3.3h-1.1zM474.2 127.9h1.1l-.5 3.3z"/>
<path d="M108.6 173.5l2.7-2-2 2.7zM185.4 96.7l.7 .7-2.7 2z"/>
<path d="M441.3 168.6l3.3 .5-3.3 .5zM446.6 169.1l3.3-.5v1z"/>
<path d="M82.8 192.2l2.7 2-.8 .7zM88.2 198.4l.7-.7 2 2.7z"/>
<path d="M91 186.8l2.7 2-.7 .8zM94.3 189.5l2 2.7-2.7-2z"/>
<path d="M441.2 214.6l-1 3.2-.9-.5zM439.3 232l.9-.5 1 3.2z"/>
<path d="M457.8 240.2l3.1-1.2-2.6 2zM465.4 236.3l2.6-2.1 .5 .9z"/>
<path d="M212.1 256.4h1l-.5 3.3zM212.6 260.7l.5 3.3h-1zM53.5 260.7l.5 3.3h-1zM53 295.4h1l-.5 3.3z"/>
<path d="M60.1 287.4h1.1l-.6 3.3zM60.6 260.7l.6 3.3h-1.1zM84 281.7l.5 3.3h-1zM83.5 266.4h1l-.5 3.3zM212.1 295.4h1l-.5 3.3zM212.6 290.7l.5 3.3h-1zM219.5 290.7l.5 3.3h-1zM219 282.4h1l-.5 3.3zM226.9 285.7l.5 3.3h-1zM226.4 278.4h1l-.5 3.3zM317.2 185.5h1l-.5 3.4zM317.7 82.4l.5 3.3h-1zM520.7 120.2l.6 3.3h-1.1zM520.2 114.9h1.1l-.6 3.3zM530.4 122.2l.5 3.3h-1.1zM529.8 114.9h1.1l-.5 3.3z"/>
</g>
<text font-size="8.5" x="525" y="403.2">WHrM</text>
<text font-size="7.1" x="525.4" y="381">Wheel - rim</text>
<g font-size="5.3">
<text x="33.1" y="9.5">12</text>
<text x="74.1" y="9.5">11</text>
<text x="124.1" y="9.5">10</text>
<text x="175.6" y="9.5">9</text>
<text x="225.6" y="9.5">8</text>
<text x="275.6" y="9.5">7</text>
<text x="325.6" y="9.5">6</text>
<text x="375.6" y="9.5">5</text>
<text x="425.6" y="9.5">4</text>
<text x="475.6" y="9.5">3</text>
<text x="525.6" y="9.5">2</text>
<text x="566.6" y="9.5">1</text>
<text x="15.7" y="37">H</text>
<text x="584.7" y="37">H</text>
<text x="15.2" y="87">G</text>
<text x="584.2" y="87">G</text>
<text x="16.2" y="137">F</text>
<text x="585.2" y="137">F</text>
<text x="16.1" y="187">E</text>
<text x="585.1" y="187">E</text>
<text x="15.5" y="237">D</text>
<text x="584.5" y="237">D</text>
<text x="15.4" y="287">C</text>
<text x="584.4" y="287">C</text>
<text x="16" y="337">B</text>
<text x="585" y="337">B</text>
<text x="15.5" y="387">A</text>
<text x="584.5" y="387">A</text>
<text x="33.1" y="414.5">12</text>
<text x="74.1" y="414.5">11</text>
<text x="124.1" y="414.5">10</text>
<text x="175.6" y="414.5">9</text>
<text x="225.6" y="414.5">8</text>
<text x="275.6" y="414.5">7</text>
<text x="325.6" y="414.5">6</text>
<text x="375.6" y="414.5">5</text>
<text x="425.6" y="414.5">4</text>
<text x="475.6" y="414.5">3</text>
<text x="525.6" y="414.5">2</text>
<text x="566.6" y="414.5">1</text>
</g>
<g font-size="4.7">
<text x="158.2" y="62.1">4 x</text>
<text x="169.6" y="62.1">5,00</text>
<text x="123.7" y="70.6">1,00</text>
<text x="111.7" y="73.3" transform="rotate(59 111.7 73.3)">1,13</text>
<text x="196.8" y="84.5" transform="rotate(-45 196.8 84.5)">51,00</text>
<text x="473.8" y="106.7" transform="rotate(-90 473.8 106.7)">0,80</text>
<text x="498.6" y="106.7" transform="rotate(-90 498.6 106.7)">0,50</text>
<text x="519.8" y="113.3" transform="rotate(-90 519.8 113.3)">1,00</text>
<text x="529.4" y="113.3" transform="rotate(-90 529.4 113.3)">2,00</text>
<text x="81.6" y="122.3" transform="rotate(-90 81.6 122.3)">1,00</text>
<text x="189.1" y="131.4">B</text>
<text x="308.6" y="139.1" transform="rotate(-90 308.6 139.1)">30,00</text>
<text x="316.7" y="139.1" transform="rotate(-90 316.7 139.1)">53,25</text>
<text x="326.6" y="139.1" transform="rotate(-90 326.6 139.1)">54,11</text>
<text x="334.7" y="139.1" transform="rotate(-90 334.7 139.1)">58,88</text>
<text x="72.1" y="146.1">A</text>
<text x="219.8" y="146.1">A</text>
<text x="435.3" y="146" transform="rotate(-90 435.3 146)">8,40</text>
<text x="537.6" y="146.4" transform="rotate(-90 537.6 146.4)">10,00</text>
<text x="512.5" y="158.4">1,13</text>
<text x="384" y="165.5" transform="rotate(-55 384 165.5)">1,50</text>
<text x="430.7" y="168.1">1,00</text>
<text x="486.6" y="168.1">1,00</text>
<text x="81.9" y="176.3" transform="rotate(45 81.9 176.3)">3,75</text>
<text x="473.8" y="175.1" transform="rotate(-90 473.8 175.1)">0,80</text>
<text x="75" y="182.9" transform="rotate(45 75 182.9)">5,75</text>
<text x="449.6" y="187.9">SECTION A-A</text>
<text x="269.3" y="209.1">8,00</text>
<text x="437.3" y="226.9" transform="rotate(-87 437.3 226.9)">60°</text>
<text x="470" y="232.5" transform="rotate(-30 470 232.5)">1,31</text>
<text x="441.9" y="252">SCALE 4 : 1</text>
<text x="444.9" y="247.4">DETAIL B</text>
<text x="211.6" y="255.1" transform="rotate(-90 211.6 255.1)">0,50</text>
<text x="225.9" y="255.1" transform="rotate(-90 225.9 255.1)">2,50</text>
<text x="52.5" y="280.3" transform="rotate(-90 52.5 280.3)">19,00</text>
<text x="59.7" y="280.3" transform="rotate(-90 59.7 280.3)">15,00</text>
<text x="67.5" y="280.3" transform="rotate(-90 67.5 280.3)">10,00</text>
<text x="83" y="279.9" transform="rotate(-90 83 279.9)">6,00</text>
<text x="211.6" y="313.2" transform="rotate(-90 211.6 313.2)">4,00</text>
<text x="218.5" y="313.2" transform="rotate(-90 218.5 313.2)">2,50</text>
<text x="225.9" y="313.2" transform="rotate(-90 225.9 313.2)">2,00</text>
</g>
<text font-size="3.9" x="574.9" y="398.5">A2</text>
<text font-size="3.2" x="477.3" y="400.9">POM</text>
<text font-size="2.8" x="405" y="369.9">Revolution Robotics Foundation</text>
<g font-size="2">
<text x="516.7" y="369.6">DO NOT SCALE DRAWING</text>
<text x="558.3" y="369.6">REVISION</text>
<text x="572.9" y="369.6">1.0</text>
<text x="404.6" y="374.9">UNLESS OTHERWISE SPECIFIED:</text>
<text x="404.6" y="377.4">DIMENSIONS ARE IN MILLIMETERS</text>
<text x="449.6" y="374.9">FINISH:</text>
<text x="485.9" y="374.9">DEBURR AND</text>
<text x="485.9" y="377.4">BREAK SHARP</text>
<text x="504.1" y="374.9">TITLE:</text>
<text x="404.6" y="379.9">SURFACE FINISH:</text>
<text x="404.6" y="382.4">TOLERANCES:</text>
<text x="449.6" y="381.8">COLOR:</text>
<text x="452" y="378.3">Matte</text>
<text x="485.9" y="379.9">EDGES</text>
<text x="406.2" y="384.9">LINEAR:</text>
<text x="406.2" y="387.4">ANGULAR:</text>
<text x="453.9" y="385.7">Red - Pantone 185 C</text>
<text x="404.6" y="396">DRAWN</text>
<text x="414.9" y="396">David Dudas</text>
<text x="419.5" y="391.8">NAME</text>
<text x="434.5" y="391.7">SIGNATURE</text>
<text x="449.6" y="395.9">19/07/02</text>
<text x="451" y="391.7">DATE</text>
<text x="459.6" y="395.5">MATERIAL:</text>
<text x="504" y="395.5">DWG NO.</text>
<text x="459.6" y="408.5">WEIGHT:</text>
<text x="504.1" y="408.6">SCALE:2:1</text>
<text x="548.5" y="408.6">SHEET 1 OF 1</text>
</g>
</svg>
